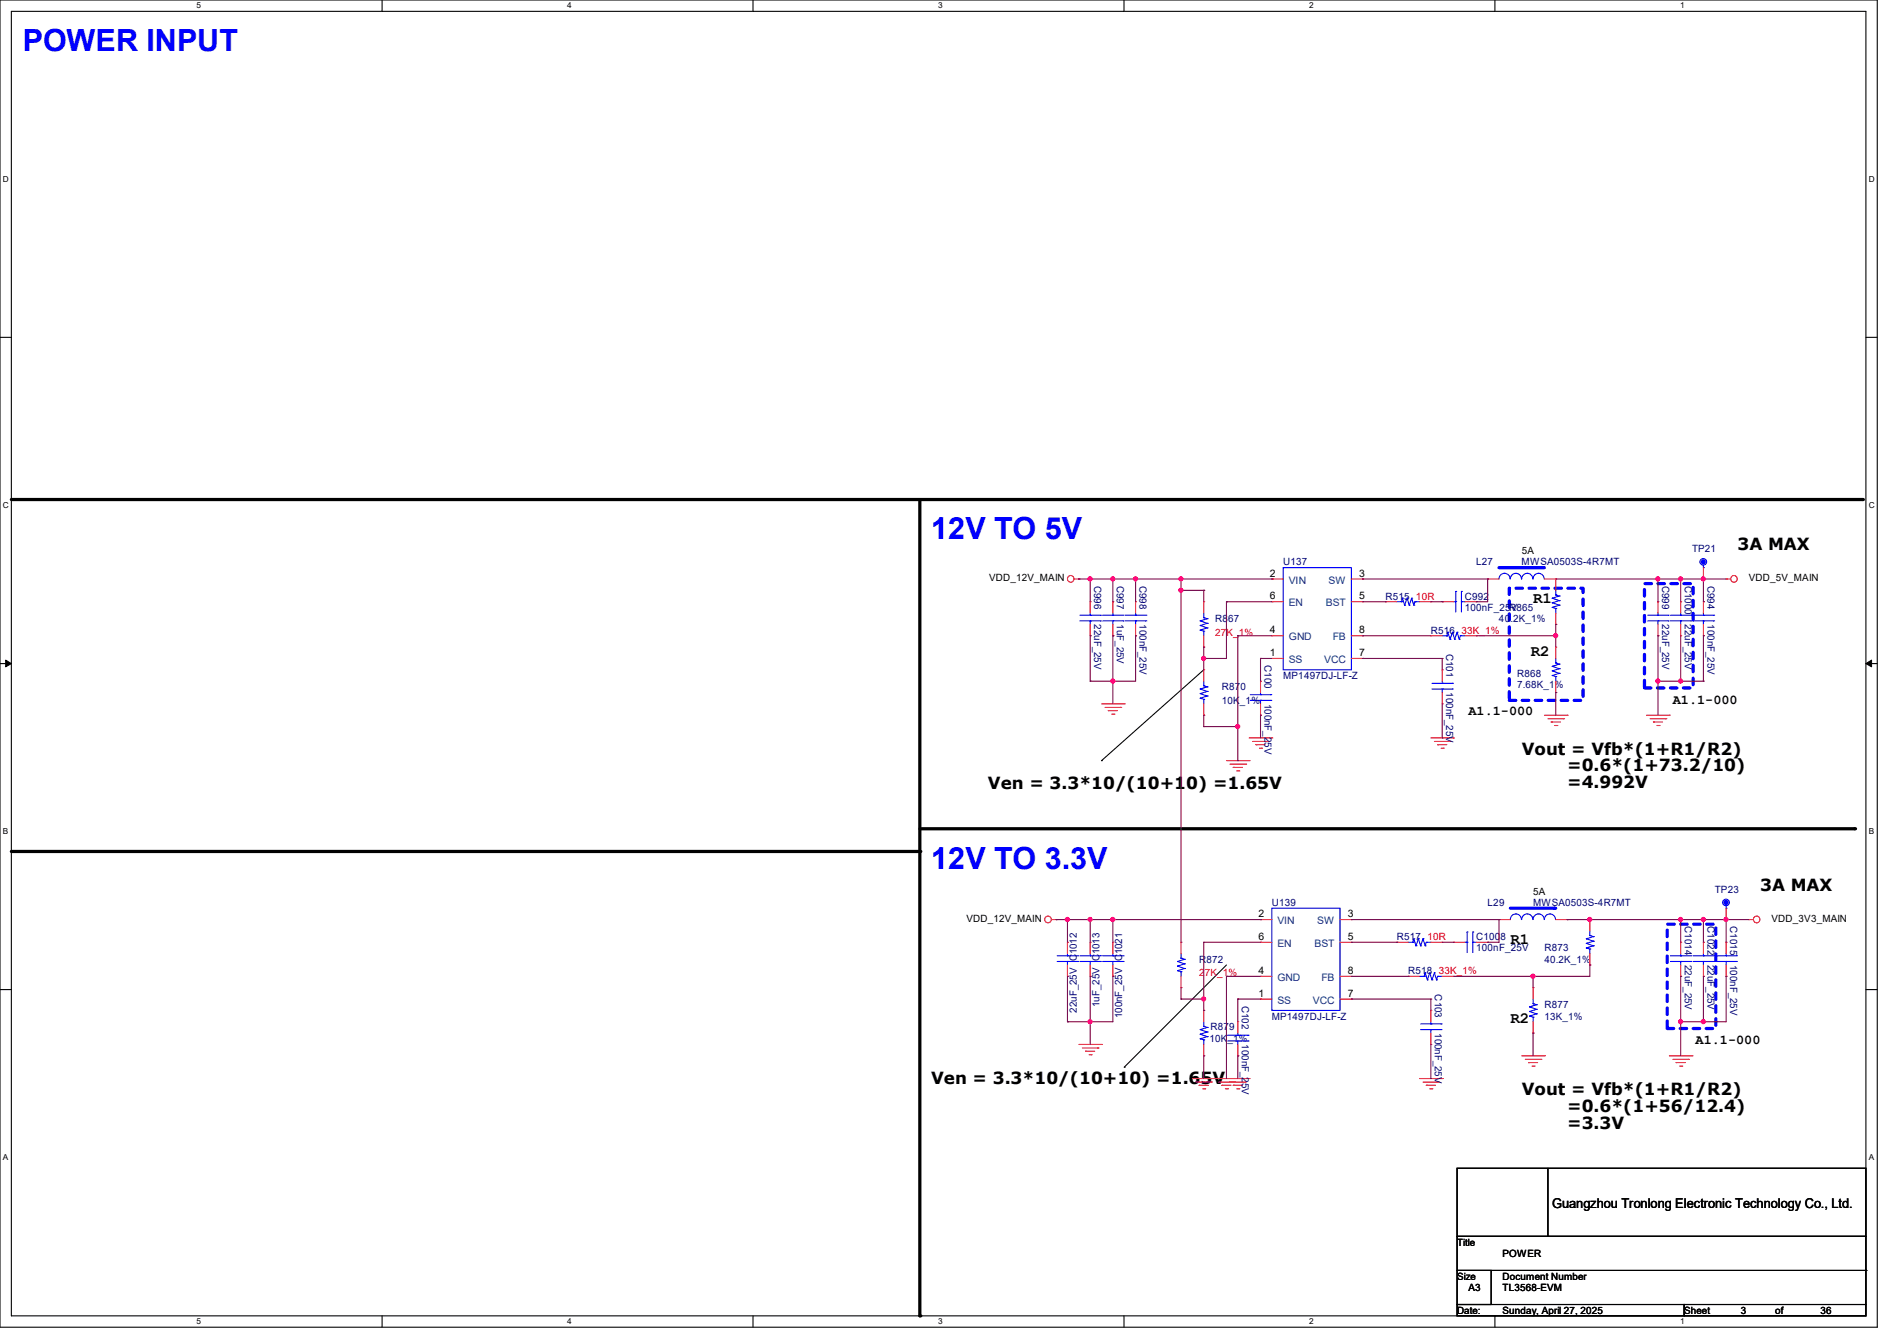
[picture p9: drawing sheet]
<svg xmlns="http://www.w3.org/2000/svg" width="297mm" height="210mm" viewBox="0 0 297 210" stroke-linecap="round" stroke-linejoin="round" font-family="sans-serif">
<path d="M0 0h293.9v207.9h-293.9zM1.8 1.8h290.3v204.3h-290.3z" fill="none" stroke="#000" stroke-width=".17"/>
<g fill="#fff">
<path d="M30.8 .2h.7v1.4h-.7z"/>
<path d="M30.8 206.2h.7v1.4h-.7z"/>
</g>
<path d="M59.8 0v1.8M59.8 206.1v1.8" fill="none" stroke="#000" stroke-width=".17"/>
<g fill="#fff">
<path d="M88.8 .2h.7v1.4h-.7z"/>
<path d="M88.8 206.2h.7v1.4h-.7z"/>
</g>
<path d="M117.9 0v1.8M117.9 206.1v1.8" fill="none" stroke="#000" stroke-width=".17"/>
<g fill="#fff">
<path d="M146.9 .2h.7v1.4h-.7z"/>
<path d="M146.9 206.2h.7v1.4h-.7z"/>
</g>
<path d="M176 0v1.8M176 206.1v1.8" fill="none" stroke="#000" stroke-width=".17"/>
<g fill="#fff">
<path d="M205 .2h.7v1.4h-.7z"/>
<path d="M205 206.2h.7v1.4h-.7z"/>
</g>
<path d="M234.1 0v1.8M234.1 206.1v1.8" fill="none" stroke="#000" stroke-width=".17"/>
<g fill="#fff">
<path d="M263.1 .2h.6v1.4h-.6z"/>
<path d="M263.1 206.2h.6v1.4h-.6z"/>
<path d="M.5 27.3h.9v1.4h-.9z"/>
<path d="M292.6 27.3h.9v1.4h-.9z"/>
<path d="M.5 78.4h.9v1.4h-.9z"/>
<path d="M292.6 78.4h.9v1.4h-.9z"/>
</g>
<path d="M0 52.8h1.8M292.1 52.8h1.8" fill="none" stroke="#000" stroke-width=".17"/>
<g fill="#fff">
<path d="M.5 129.5h.8v1.4h-.8z"/>
<path d="M292.6 129.5h.8v1.4h-.8z"/>
</g>
<path d="M0 103.9h1.8M292.1 103.9h1.8" fill="none" stroke="#000" stroke-width=".17"/>
<path d="M.9 103.4l.9 .5-.9 .5zM292.1 103.9l.9-.5v1z" fill="#000" stroke="#000" stroke-width=".16"/>
<g fill="#fff">
<path d="M.5 180.5h.8v1.4h-.8z"/>
<path d="M292.6 180.5h.8v1.4h-.8z"/>
</g>
<g fill="none" stroke="#000" stroke-width=".17">
<path d="M172.5 119.1h.1M188.5 104.9l-16 14.2M0 155h1.8M192 151.1l-16 16M292.1 155h1.8M176 167.1h.1M228.1 183h64v10.6h-64zM228.1 193.6h64v5.4h-64zM228.1 199h5.4v5.3h-5.4zM242.4 193.6h.1M242.4 183v10.6M292.1 199h.1"/>
<path d="M292.1 199v5.3M228.1 204.3h35.6v1.8h-35.6zM263.7 204.3h28.4v1.8h-28.4z"/>
</g>
<path d="M1.8 78.2h289.8M144 78.2v127.9M1.8 133.4h142.2M144 129.8h146.4" fill="none" stroke="#000" stroke-width=".51"/>
<g fill="#000">
<circle cx="291.6" cy="78.2" r=".25"/>
<circle cx="144" cy="133.4" r=".25"/>
<circle cx="290.4" cy="129.8" r=".25"/>
<circle cx="144" cy="206.1" r=".25"/>
</g>
<path d="M236.3 92.1h11.6v17.6h-11.6zM257.5 91.4h7.6v16.3h-7.6zM261 144.7h7.6v16.4h-7.6z" fill="none" stroke="#00f" stroke-width=".51" stroke-dasharray="1"/>
<g fill="none" stroke="#f00" stroke-width=".17">
<path d="M168.2 90.7h.7M168.9 90.7h.1M270.3 90.7h.1M270.3 90.7h.7M172.5 110.2h3.5M173 110.8h2.5M173.5 111.3h.1M173.5 111.3h1.5M174.1 111.8h.3M174.4 111.8h.1M175.5 110.8h.1M176 110.2h.1"/>
<path d="M192 119.1h3.6M192.6 119.7h2.4M195 119.7h.1M195.6 119.1h.1M195.6 115.6h3.5M196.1 116.1h2.5M196.6 116.6h.1M196.6 116.6h1.5M197.2 117.2h.3M197.5 117.2h.1M198.6 116.1h.1M199.1 115.6h.1"/>
<path d="M224 115.6h3.6M224.6 116.1h2.4M225.1 116.6h.1M225.1 116.6h1.4M225.6 117.2h.4M226 117.2h.1M227 116.1h.1M227.6 115.6h.1M241.8 112h3.6M242.4 112.6h2.4M242.9 113.1h.1M242.9 113.1h1.4"/>
<path d="M243.4 113.6h.4M243.8 113.6h.1M244.8 112.6h.1M245.4 112h.1M257.8 112h3.6M258.4 112.6h2.4M258.9 113.1h.1M258.9 113.1h1.4M259.4 113.6h.4M259.8 113.6h.1M260.8 112.6h.1M261.4 112h.1"/>
<path d="M193.1 120.2h.1M193.1 120.2h1.4M193.6 120.7h.4M194 120.7h.1M164.6 144h.8M165.4 144h.1M273.8 144h.1M273.8 144h.7M168.9 163.6h3.6M169.5 164.1h2.4M170 164.6h.1M170 164.6h1.4"/>
<path d="M170.5 165.2h.4M170.9 165.2h.1M171.9 164.1h.1M172.5 163.6h.1M186.7 168.9h8.9M187.2 169.5h2.5M187.7 170h.1M187.7 170h1.5M188.3 170.5h.3M188.6 170.5h.1M189.7 169.5h.1M190.2 168.9h.1"/>
<path d="M190.8 169.5h4.2M191.3 170h.1M191.3 170h1.4M191.9 170.5h.3M192.2 170.5h.1M193.1 170h.1M193.1 170h1.4M193.3 169.5h.1M193.6 170.5h.4M193.8 168.9h.1M194 170.5h.1M195 169.5h.1"/>
<path d="M195.6 168.9h.1M222.3 168.9h3.5M222.8 169.5h2.5M223.3 170h.1M223.3 170h1.4M223.9 170.5h.3M224.2 170.5h.1M225.3 169.5h.1M225.8 168.9h.1M238.3 165.4h3.5M238.8 165.9h2.5M239.3 166.4h.1"/>
<path d="M239.3 166.4h1.4M239.9 167h.3M240.2 167h.1M241.3 165.9h.1M241.8 165.4h.1M261.4 165.4h3.5M261.9 165.9h2.5M262.4 166.4h.1M262.4 166.4h1.5M263 167h.3M263.3 167h.1M264.4 165.9h.1"/>
<path d="M264.9 165.4h.1"/>
<circle cx="167.6" cy="90.7" r=".52"/>
<circle cx="271.5" cy="90.7" r=".52"/>
<circle cx="164.1" cy="144" r=".52"/>
<circle cx="275" cy="144" r=".52"/>
</g>
<path d="M236.5 90.7a.87 .87 0 0 1 .8-.9 .87 .87 0 0 1 .9 .9M238.3 90.7a.87 .87 0 0 1 .8-.9 .87 .87 0 0 1 .9 .9M240 90.7a.87 .87 0 0 1 .9-.9 .87 .87 0 0 1 .9 .9" fill="none" stroke="#00f" stroke-width=".17"/>
<path d="M234.7 88.9h6.9" fill="none" stroke="#00f" stroke-width=".51"/>
<circle cx="241.6" cy="88.9" r=".25" fill="#00f"/>
<g fill="none" stroke="#00f" stroke-width=".17">
<path d="M187.9 97.2h.1M187.9 98h.1M187.9 98.7h.1M187.9 97.2l1.1 .4M187.9 98l1.1 .3M187.9 98.7l.6 .1M188.5 96.7h.1M188.5 98.8h.1M188.5 96v.7M188.5 98.8v.8M188.5 96.7l.5 .2M189 96.9h.1"/>
<path d="M189 97.6h.1M189 98.3h.1M189 96.9l-1.1 .3M189 97.6l-1.1 .4M189 98.3l-1.1 .4M225.8 99.6h.7M226.5 99.6h.1M226.7 99h.1M226.7 99l-.2 .6M226.7 99l.3 1.1M227.4 99h.1M227.4 99l-.4 1.1"/>
<path d="M227.4 99l.4 1.1M227.6 94.2h.3M227.9 94.2h.1M227.9 92.6h.1M227.9 92.6v3.2M228.1 99h.1M228.1 99l-.3 1.1M228.1 99l.4 1.1M228.6 99.6h.1M228.6 99.6l-.1 .5M228.6 99.6h.8M228.8 92.6h.1"/>
<path d="M228.8 94.2h.1M228.8 94.2h.6M228.8 92.6v3.2M234.7 90.7a.87 .87 0 0 1 .9-.9 .87 .87 0 0 1 .8 .9M187.9 107.9h.1M187.9 108.6h.1M187.9 109.3h.1M187.9 107.9l1.1 .4M187.9 108.6l1.1 .4M187.9 109.3l.6 .2M188.5 107.4h.1M188.5 109.5h.1"/>
<path d="M188.5 106.7v.7M188.5 109.5v.7M188.5 107.4l.5 .2M189 107.6h.1M189 108.3h.1M189 109h.1M189 107.6l-1.1 .3M189 108.3l-1.1 .3M189 109l-1.1 .3M195.7 109.7h3.3M195.7 108.8h3.3M197.4 108.8h.1"/>
<path d="M197.4 109.7h.1M197.4 108.5v.3M197.4 109.7v.5M199 109.7h.1M199 108.8h.1M227 100.1h.1M227.8 100.1h.1M228.5 100.1h.1M172.6 150.6h3.3M172.6 149.7h3.3M174.2 149.7h.1M174.2 150.6h.1"/>
<path d="M174.2 149.4v.3M174.2 150.6v.5M175.9 150.6h.1M175.9 149.7h.1M199.1 142.2h10.7v16h-10.7zM229.4 147.6h.3M229.7 147.6h.1M229.7 146h.1M229.7 146v3.2M230.6 146h.1M230.6 147.6h.1M230.6 147.6h.5"/>
<path d="M230.6 146v3.2M238.3 144a.87 .87 0 0 1 .8-.9 .87 .87 0 0 1 .9 .9M239.5 157.7h.1M239.5 158.4h.1M239.5 159.1h.1M239.5 157.7l1.1 .4M239.5 158.4l1.1 .4M239.5 159.1l.5 .2M240 157.2h.1M240 159.3h.1M240 144a.87 .87 0 0 1 .9-.9 .87 .87 0 0 1 .9 .9M240 157.2l.6 .2"/>
<path d="M240 156.5v.7M240 159.3v.7M240.6 157.4h.1M240.6 158.1h.1M240.6 158.8h.1M240.6 157.4l-1.1 .3M240.6 158.1l-1.1 .3M240.6 158.8l-1.1 .3M241.8 144a.87 .87 0 0 1 .9-.9 .87 .87 0 0 1 .8 .9M265.1 150.6h3.2M265.1 149.7h3.2M266.7 149.7h.1"/>
<path d="M266.7 150.6h.1M266.7 149.4v.3M266.7 150.6v.5M268.3 150.6h.1M268.3 149.7h.1M270.3 142.2h.1M270.3 141.9v.3M187.9 161.2h.1M187.9 162h.1M187.9 162.7h.1M187.9 161.2l1.1 .4M187.9 162l1.1 .3"/>
<path d="M187.9 162.7l.6 .2M188.5 160.7h.1M188.5 162.9h.1M188.5 160.7l.5 .2M188.5 160v.7M188.5 162.9v.7M189 160.9h.1M189 161.6h.1M189 162.3h.1M189 160.9l-1.1 .3M189 161.6l-1.1 .4M189 162.3l-1.1 .4"/>
<circle cx="270.2" cy="141.3" r=".52"/>
</g>
<g fill="none" stroke="#f00" stroke-width=".17">
<path d="M188.5 94.2h.1M188.5 94.2v1.8M188.5 99.6v1.7M224 99.6h.1M224 99.6h1.8M225.8 94.2h.1M225.8 94.2h1.8M229.4 99.6h1.7M229.4 94.2h1.7M231.1 99.6h.1M231.1 94.2h.1M232.9 90.7h.1"/>
<path d="M232.9 90.7h1.8M241.8 90.7h1.8M243.6 90.7h.1M188.5 112h.1M188.5 104.9h.1M188.5 101.3h.1M188.5 104.9v1.8M188.5 110.2v1.8M197.4 106.7h.1M197.4 112h.1M197.4 106.7v1.8M197.4 110.2v1.8"/>
<path d="M174.2 147.6h.1M174.2 152.9h.1M174.2 147.6v1.8M174.2 151.1v1.8M188.5 158.2h.1M188.5 158.2v1.8M197.4 152.9h.1M197.4 147.6h.1M197.4 144h.1M197.4 156.5h.1M197.4 147.6h1.7M197.4 152.9h1.7"/>
<path d="M197.4 144h1.7M197.4 156.5h1.7M209.8 147.6h1.8M209.8 152.9h1.8M209.8 144h1.8M209.8 156.5h1.8M211.6 147.6h.1M211.6 152.9h.1M211.6 144h.1M211.6 156.5h.1M227.6 147.6h.1M227.6 147.6h1.8"/>
<path d="M231.1 147.6h1.8M232.9 147.6h.1M240 154.7h.1M240 154.7v1.8M266.7 147.6h.1M266.7 152.9h.1M266.7 147.6v1.8M266.7 151.1v1.8M270.3 144h.1M270.3 142.2v1.8M188.5 165.4h.1M188.5 163.6v1.8"/>
<path d="M240 161.8h.1M240 160v1.8"/>
</g>
<circle cx="270.2" cy="141.3" r=".32" fill="#00f" stroke="#00f" stroke-width=".17"/>
<path d="M236.5 142.2h6.9" fill="none" stroke="#00f" stroke-width=".51"/>
<circle cx="243.4" cy="142.2" r=".25" fill="#00f"/>
<g fill="none" stroke="#00f" stroke-width=".17">
<path d="M169.1 97.2h3.2M169.1 96.4h3.2M170.7 96.4h.1M170.7 97.2h.1M170.7 96v.4M170.7 97.2v.6M172.3 97.2h.1M172.3 96.4h.1M172.6 97.2h3.3M172.6 96.4h3.3M174.2 96.4h.1M174.2 97.2h.1"/>
<path d="M174.2 96v.4M174.2 97.2v.6M175.9 97.2h.1M175.9 96.4h.1M176.2 97.2h3.2M176.2 96.4h3.2M177.8 96.4h.1M177.8 97.2h.1M177.8 96v.4M177.8 97.2v.6M179.4 97.2h.1M179.4 96.4h.1"/>
<path d="M200.9 88.9h10.7v16h-10.7zM218.7 94.2h.7M219.4 94.2h.1M219.6 93.7h.1M219.6 93.7l-.2 .5M219.6 93.7l.3 1.1M219.9 94.8h.1M220.3 93.7h.1M220.3 93.7l-.4 1.1M220.3 93.7l.3 1.1M220.6 94.8h.1M221 93.7h.1"/>
<path d="M221 93.7l-.4 1.1M221 93.7l.4 1.1M221.4 94.8h.1M221.5 94.2h.1M221.5 94.2l-.1 .6M221.5 94.2h.8M243 93.7h.1M243 94.4h.1M243 95.1h.1M243 93.7l1.1 .4M243 94.4l1.1 .4M243 95.1l.6 .2"/>
<path d="M243.6 93.2h.1M243.6 95.3h.1M243.6 92.5v.7M243.6 95.3v.7M243.6 93.2l.5 .1M244.1 93.3h.1M244.1 94.1h.1M244.1 94.8h.1M244.1 93.3l-1.1 .4M244.1 94.1l-1.1 .3M244.1 94.8l-1.1 .3M258 97.2h3.2"/>
<path d="M258 96.4h3.2M259.6 96.4h.1M259.6 97.2h.1M259.6 96v.4M259.6 97.2v.6M261.2 97.2h.1M261.2 96.4h.1M261.5 97.2h3.3M261.5 96.4h3.3M263.1 96.4h.1M263.1 97.2h.1M263.1 96v.4"/>
<path d="M263.1 97.2v.6M264.8 97.2h.1M264.8 96.4h.1M265.1 97.2h3.2M265.1 96.4h3.2M266.7 88.9h.1M266.7 96.4h.1M266.7 97.2h.1M266.7 88.6v.3M266.7 96v.4M266.7 97.2v.6M268.3 97.2h.1"/>
<path d="M268.3 96.4h.1M224.2 107.9h3.2M224.2 107h3.2M225.8 107h.1M225.8 107.9h.1M225.8 106.7v.3M225.8 107.9v.6M227.4 107.9h.1M227.4 107h.1M243 104.4h.1M243 105.1h.1M243 105.8h.1"/>
<path d="M243 104.4l1.1 .3M243 105.1l1.1 .4M243 105.8l.6 .2M243.6 103.8h.1M243.6 106h.1M243.6 103.8l.5 .2M243.6 103.1v.7M243.6 106v.7M244.1 104h.1M244.1 104.7h.1M244.1 105.5h.1M244.1 104l-1.1 .4"/>
<path d="M244.1 104.7l-1.1 .4M244.1 105.5l-1.1 .3M165.5 150.6h3.2M165.5 149.7h3.2M167.1 149.7h.1M167.1 150.6h.1M167.1 149.4v.3M167.1 150.6v.5M168.7 150.6h.1M168.7 149.7h.1M169.1 150.6h3.2M169.1 149.7h3.2"/>
<path d="M170.7 149.7h.1M170.7 150.6h.1M170.7 149.4v.3M170.7 150.6v.5M172.3 150.6h.1M172.3 149.7h.1M184.4 150.6h.1M184.4 151.3h.1M184.4 152h.1M184.4 150.6l1.1 .4M184.4 151.3l1.1 .4M184.4 152l.5 .2"/>
<path d="M184.9 150.1h.1M184.9 152.2h.1M184.9 150.1l.6 .1M184.9 149.4v.7M184.9 152.2v.7M185.5 150.2h.1M185.5 151h.1M185.5 151.7h.1M185.5 150.2l-1.1 .4M185.5 151l-1.1 .3M185.5 151.7l-1.1 .3M220.5 147.6h.7"/>
<path d="M221.2 147.6h.1M221.4 147h.1M221.4 147l-.2 .6M221.4 147l.3 1.1M221.7 148.1h.1M222.1 147h.1M222.1 147l-.4 1.1M222.1 147l.3 1.1M222.3 152.9h.7M222.4 148.1h.1M222.8 147h.1M222.8 147l-.4 1.1"/>
<path d="M222.8 147l.3 1.1M223 152.9h.1M223.1 152.4h.1M223.1 148.1h.1M223.1 152.4l-.1 .5M223.1 152.4l.4 1.1M223.3 147.6h.1M223.3 147.6l-.2 .5M223.3 147.6h.7M223.5 153.5h.1M223.9 152.4h.1M223.9 152.4l-.4 1.1"/>
<path d="M223.9 152.4l.3 1.1M224.2 153.5h.1M224.6 152.4h.1M224.6 152.4l-.4 1.1M224.6 152.4l.3 1.1M224.9 153.5h.1M225.1 152.9h.1M225.1 152.9l-.2 .6M225.1 152.9h.7M236.5 144a.87 .87 0 0 1 .8-.9 .87 .87 0 0 1 .9 .9M248.4 147h.1M248.4 147.7h.1"/>
<path d="M248.4 148.5h.1M248.4 147l1.1 .4M248.4 147.7l1.1 .4M248.4 148.5l.5 .1M248.9 146.5h.1M248.9 148.6h.1M248.9 146.5l.6 .2M248.9 145.8v.7M248.9 148.6v.8M249.5 146.7h.1M249.5 147.4h.1M249.5 148.1h.1"/>
<path d="M249.5 146.7l-1.1 .3M249.5 147.4l-1.1 .3M249.5 148.1l-1.1 .4M261.5 150.6h3.3M261.5 149.7h3.3M263.1 149.7h.1M263.1 150.6h.1M263.1 149.4v.3M263.1 150.6v.5M264.8 150.6h.1M264.8 149.7h.1M268.6 150.6h3.3"/>
<path d="M268.6 149.7h3.3M270.3 149.7h.1M270.3 150.6h.1M270.3 149.4v.3M270.3 150.6v.5M271.9 150.6h.1M271.9 149.7h.1M192.2 163h3.2M192.2 162.1h3.2M193.8 162.1h.1M193.8 163h.1M193.8 161.8v.3"/>
<path d="M193.8 163v.6M195.4 163h.1M195.4 162.1h.1M222.4 161.2h3.2M222.4 160.4h3.2M224 160.4h.1M224 161.2h.1M224 160v.4M224 161.2v.6M225.6 161.2h.1M225.6 160.4h.1"/>
<circle cx="266.7" cy="88" r=".52"/>
</g>
<g fill="none" stroke="#f00" stroke-width=".17">
<path d="M170.7 94.2h.1M170.7 99.6h.1M170.7 94.2v1.8M170.7 97.8v1.8M174.2 94.2h.1M174.2 99.6h.1M174.2 94.2v1.8M174.2 97.8v1.8M177.8 94.2h.1M177.8 99.6h.1M177.8 94.2v1.8M177.8 97.8v1.8"/>
<path d="M199.1 99.6h.1M199.1 94.2h.1M199.1 90.7h.1M199.1 94.2h1.8M199.1 99.6h1.8M199.1 90.7h1.8M211.6 94.2h1.8M211.6 99.6h1.8M211.6 90.7h1.8M213.4 94.2h.1M213.4 99.6h.1M213.4 90.7h.1"/>
<path d="M216.9 94.2h.1M216.9 94.2h1.8M222.3 94.2h1.7M224 94.2h.1M243.6 97.8h.1M243.6 90.7h.1M243.6 90.7v1.8M243.6 96v1.8M259.6 94.2h.1M259.6 99.6h.1M259.6 94.2v1.8M259.6 97.8v1.8"/>
<path d="M263.1 94.2h.1M263.1 99.6h.1M263.1 94.2v1.8M263.1 97.8v1.8M266.7 90.7h.1M266.7 94.2h.1M266.7 99.6h.1M266.7 88.9v1.8M266.7 94.2v1.8M266.7 97.8v1.8M199.1 103.1h.1M199.1 103.1h1.8"/>
<path d="M211.6 103.1h1.8M213.4 103.1h.1M225.8 104.9h.1M225.8 110.2h.1M225.8 104.9v1.8M225.8 108.5v1.7M243.6 108.5h.1M243.6 101.3h.1M243.6 101.3v1.8M243.6 106.7v1.8M167.1 147.6h.1M167.1 152.9h.1"/>
<path d="M167.1 147.6v1.8M167.1 151.1v1.8M170.7 147.6h.1M170.7 152.9h.1M170.7 147.6v1.8M170.7 151.1v1.8M184.9 154.7h.1M184.9 147.6h.1M184.9 147.6v1.8M184.9 152.9v1.8M218.7 147.6h.1M218.7 147.6h1.8"/>
<path d="M220.5 152.9h.1M220.5 152.9h1.8M224 158.2h.1M224 158.2v1.8M224 147.6h1.8M225.8 147.6h.1M225.8 152.9h1.8M227.6 152.9h.1M234.7 144h.1M234.7 144h1.8M243.6 144h1.8M245.4 144h.1"/>
<path d="M248.9 151.1h.1M248.9 144h.1M248.9 144v1.8M248.9 149.4v1.7M263.1 147.6h.1M263.1 152.9h.1M263.1 147.6v1.8M263.1 151.1v1.8M270.3 147.6h.1M270.3 152.9h.1M270.3 147.6v1.8M270.3 151.1v1.8"/>
<path d="M193.8 160h.1M193.8 165.4h.1M193.8 160v1.8M193.8 163.6v1.8M224 163.6h.1M224 161.8v1.8"/>
</g>
<circle cx="266.7" cy="88" r=".32" fill="#00f" stroke="#00f" stroke-width=".17"/>
<g fill="none" stroke="#800040" stroke-width=".17">
<path d="M168.9 90.7h.1M168.9 90.7h30.2M170.7 90.7h.1M170.7 99.6h.1M170.7 90.7v3.5M170.7 99.6v7.1M174.2 90.7h.1M174.2 99.6h.1M174.2 90.7v3.5M174.2 99.6v10.6M177.8 90.7h.1M177.8 99.6h.1"/>
<path d="M177.8 90.7v3.5M177.8 99.6v7.1h-7.1M184.9 90.7h.1M184.9 92.5h.1M184.9 90.7v56.9M184.9 92.5h3.6M188.5 92.5h.1M188.5 92.5v1.7M192 94.2h.1M192 94.2v8.9h-3.5M192 94.2h7.1M193.8 99.6h.1"/>
<path d="M193.8 99.6v19.5M193.8 99.6h5.3M199.1 90.7h.1M213.4 90.7h.1M213.4 99.6h.1M213.4 90.7h19.5M213.4 99.6h10.6M213.4 94.2h3.5M216.9 94.2h.1M224 94.2h1.8M225.8 94.2h.1M231.1 94.2h.1"/>
<path d="M231.1 99.6h12.5M232.9 90.7h.1M232.9 90.7v3.5h-1.8M243.6 97.8h.1M243.6 99.6h.1M243.6 90.7h26.7M243.6 97.8v3.5M259.6 90.7h.1M259.6 99.6h.1M259.6 90.7v3.5M259.6 99.6v12.4M263.1 90.7h.1"/>
<path d="M263.1 90.7v3.5M263.1 99.6v7.1M266.7 94.2h.1M266.7 99.6h.1M266.7 90.7h.1M266.7 90.7v3.5M266.7 99.6v7.1M170.7 106.7h.1M174.2 106.7h.1M188.5 112h.1M188.5 113.8h.1M188.5 101.3h.1"/>
<path d="M188.5 103.1h.1M188.5 101.3v3.6M188.5 112v1.8M188.5 113.8h5.3M193.8 119.1h.1M197.4 103.1h.1M197.4 112h.1M197.4 103.1v3.6M197.4 112v3.6M197.4 103.1h1.7M213.4 103.1h.1M213.4 103.1h12.4"/>
<path d="M225.8 103.1h.1M225.8 115.6h.1M225.8 103.1v1.8M225.8 110.2v5.4M243.6 108.5h.1M243.6 108.5v3.5M259.6 106.7h.1M259.6 106.7h7.1M263.1 106.7h.1M266.7 106.7h.1M165.4 144h.1M165.4 144h32"/>
<path d="M167.1 144h.1M167.1 152.9h.1M167.1 144v3.6M167.1 152.9v7.1M170.7 144h.1M170.7 152.9h.1M170.7 144v3.6M170.7 152.9v10.7M174.2 144h.1M174.2 152.9h.1M174.2 144v3.6M174.2 152.9v7.1h-7.1"/>
<path d="M184.9 156.5h.1M184.9 154.7v1.8M184.9 156.5h3.6M188.5 156.5h.1M188.5 147.6h.1M188.5 158.2h.1M188.5 147.6v10.6M188.5 147.6h8.9M192 152.9h.1M192 152.9v16M192 152.9h5.4M193.8 156.5h.1"/>
<path d="M193.8 156.5v3.5M193.8 156.5h3.6M197.4 144h.1M211.6 144h.1M211.6 156.5h.1M211.6 144h23.1M211.6 152.9h8.9M211.6 147.6h7.1M211.6 156.5h12.4M218.7 147.6h.1M220.5 152.9h.1M224 156.5h.1"/>
<path d="M224 156.5v1.7M225.8 147.6h1.8M227.6 147.6h.1M232.9 147.6h.1M234.7 144h.1M234.7 144v3.6h-1.8M240 152.9h.1M240 152.9v1.8M245.4 144h.1M245.4 144h28.4M248.9 151.1h.1M248.9 151.1v1.8h-21.3"/>
<path d="M263.1 144h.1M263.1 152.9h.1M263.1 144v3.6M263.1 152.9v12.5M266.7 144h.1M266.7 152.9h.1M266.7 144v3.6M266.7 152.9v7.1M270.3 144h.1M270.3 152.9h.1M270.3 152.9v7.1h-7.2M270.3 144v3.6"/>
<path d="M167.1 160h.1M170.7 160h.1M188.5 165.4h.1M188.5 165.4v3.5M193.8 165.4h.1M193.8 165.4v3.5M224 168.9h.1M224 163.6v5.3M240 161.8h.1M240 161.8v3.6M263.1 160h.1M266.7 160h.1"/>
</g>
<g fill="#f0f" stroke="#f0f" stroke-width=".17">
<circle cx="167.1" cy="144" r=".32"/>
<circle cx="170.7" cy="144" r=".32"/>
<circle cx="174.2" cy="144" r=".32"/>
<circle cx="170.7" cy="160" r=".32"/>
<circle cx="270.2" cy="144" r=".32"/>
<circle cx="263.1" cy="160" r=".32"/>
<circle cx="170.7" cy="90.7" r=".32"/>
<circle cx="174.2" cy="90.7" r=".32"/>
<circle cx="177.8" cy="90.7" r=".32"/>
<circle cx="174.2" cy="106.7" r=".32"/>
<circle cx="193.8" cy="113.8" r=".32"/>
<circle cx="259.6" cy="90.7" r=".32"/>
<circle cx="266.7" cy="90.7" r=".32"/>
<circle cx="259.6" cy="106.7" r=".32"/>
<circle cx="248.9" cy="144" r=".32"/>
<circle cx="263.1" cy="144" r=".32"/>
<circle cx="188.4" cy="103.1" r=".32"/>
<circle cx="263.1" cy="90.7" r=".32"/>
<circle cx="263.1" cy="106.7" r=".32"/>
<circle cx="266.7" cy="144" r=".32"/>
<circle cx="266.7" cy="160" r=".32"/>
<circle cx="184.9" cy="92.4" r=".32"/>
<circle cx="184.9" cy="90.7" r=".32"/>
<circle cx="243.6" cy="99.5" r=".32"/>
<circle cx="188.4" cy="156.4" r=".32"/>
<circle cx="240" cy="152.9" r=".32"/>
</g>
<g font-size="4.8" fill="#00f">
<text x="3.6" y="8">POWER INPUT</text>
<text x="145.8" y="84.5">12V TO 5V</text>
<text x="145.8" y="136">12V TO 3.3V</text>
</g>
<g font-size="2.6">
<text x="272" y="86.2">3A MAX</text>
<text x="238.3" y="118.2">Vout = Vfb*(1+R1/R2)</text>
<text x="154.7" y="123.5">Ven = 3.3*10/(10+10) =1.65V</text>
<text x="245.4" y="120.8">=0.6*(1+73.2/10)</text>
<text x="245.4" y="123.4">=4.992V</text>
<text x="275.6" y="139.5">3A MAX</text>
<text x="145.8" y="169.8">Ven = 3.3*10/(10+10) =1.65V</text>
<text x="238.3" y="171.5">Vout = Vfb*(1+R1/R2)</text>
<text x="245.4" y="174.2">=0.6*(1+56/12.4)</text>
<text x="245.4" y="176.8">=3.3V</text>
</g>
<g font-size="2.5">
<text x="240" y="94.4">R1</text>
<text x="239.7" y="102.8">R2</text>
<text x="236.5" y="147.8">R1</text>
<text x="236.5" y="160.2">R2</text>
</g>
<g font-size="2.1">
<text x="229.9" y="112">A1.1-000</text>
<text x="261.9" y="110.2">A1.1-000</text>
<text x="265.5" y="163.5">A1.1-000</text>
<text x="243" y="189.2">Guangzhou Tronlong Electronic Technology Co., Ltd.</text>
</g>
<g font-size="1.6" fill="#000080">
<text x="200.9" y="88.6">U137</text>
<text x="231.1" y="88.6">L27</text>
<text x="238.2" y="88.6">MWSA0503S-4R7MT</text>
<text x="264.9" y="86.4">TP21</text>
<text x="171.3" y="91.7" transform="rotate(90 171.3 91.7)">C996</text>
<text x="174.9" y="91.7" transform="rotate(90 174.9 91.7)">C997</text>
<text x="178.4" y="91.7" transform="rotate(90 178.4 91.7)">C998</text>
<text x="216.9" y="93.9">R515</text>
<text x="229.4" y="93.9">C992</text>
<text x="229.4" y="95.7">100nF_25V</text>
<text x="236.3" y="95.7">R865</text>
<text x="260.2" y="91.7" transform="rotate(90 260.2 91.7)">C999</text>
<text x="263.8" y="91.7" transform="rotate(90 263.8 91.7)">C1000</text>
<text x="267.3" y="91.7" transform="rotate(90 267.3 91.7)">C994</text>
<text x="171.3" y="97.8" transform="rotate(90 171.3 97.8)">22uF_25V</text>
<text x="174.9" y="97.8" transform="rotate(90 174.9 97.8)">1uF_25V</text>
<text x="178.4" y="97.8" transform="rotate(90 178.4 97.8)">100nF_25V</text>
<text x="190.2" y="97.4">R867</text>
<text x="224" y="99.2">R516</text>
<text x="234.7" y="97.4">40.2K_1%</text>
<text x="260.2" y="97.8" transform="rotate(90 260.2 97.8)">22uF_25V</text>
<text x="263.8" y="97.8" transform="rotate(90 263.8 97.8)">22uF_25V</text>
<text x="267.3" y="97.8" transform="rotate(90 267.3 97.8)">100nF_25V</text>
<text x="198" y="104.2" transform="rotate(90 198 104.2)">C100</text>
<text x="200.9" y="106.3">MP1497DJ-LF-Z</text>
<text x="226.4" y="102.4" transform="rotate(90 226.4 102.4)">C101</text>
<text x="237.5" y="106">R868</text>
<text x="237.5" y="107.8">7.68K_1%</text>
<text x="191.3" y="108.1">R870</text>
<text x="191.3" y="110.2">10K_1%</text>
<text x="198" y="110.2" transform="rotate(90 198 110.2)">100nF_25V</text>
<text x="226.4" y="108.4" transform="rotate(90 226.4 108.4)">100nF_25V</text>
<text x="199.1" y="141.9">U139</text>
<text x="232.9" y="141.9">L29</text>
<text x="240" y="141.9">MWSA0503S-4R7MT</text>
<text x="268.5" y="139.8">TP23</text>
<text x="218.7" y="147.2">R517</text>
<text x="231.1" y="147.2">C1008</text>
<text x="231.1" y="149">100nF_25V</text>
<text x="241.8" y="149">R873</text>
<text x="263.8" y="145.1" transform="rotate(90 263.8 145.1)">C1014</text>
<text x="267.3" y="145.1" transform="rotate(90 267.3 145.1)">C1022</text>
<text x="270.9" y="145.1" transform="rotate(90 270.9 145.1)">C1015</text>
<text x="168.6" y="150.6" transform="rotate(-90 168.6 150.6)">C1012</text>
<text x="172.2" y="150.6" transform="rotate(-90 172.2 150.6)">C1013</text>
<text x="175.7" y="150.6" transform="rotate(-90 175.7 150.6)">C1021</text>
<text x="187.7" y="150.8">R872</text>
<text x="220.5" y="152.6">R518</text>
<text x="224.7" y="155.7" transform="rotate(90 224.7 155.7)">C103</text>
<text x="241.8" y="150.8">40.2K_1%</text>
<text x="263.8" y="151.1" transform="rotate(90 263.8 151.1)">22uF_25V</text>
<text x="267.3" y="151.1" transform="rotate(90 267.3 151.1)">22uF_25V</text>
<text x="270.9" y="151.1" transform="rotate(90 270.9 151.1)">100nF_25V</text>
<text x="168.6" y="158.6" transform="rotate(-90 168.6 158.6)">22uF_25V</text>
<text x="172.2" y="157.7" transform="rotate(-90 172.2 157.7)">1uF_25V</text>
<text x="175.7" y="159.5" transform="rotate(-90 175.7 159.5)">100nF_25V</text>
<text x="189.5" y="161.3">R879</text>
<text x="194.4" y="157.5" transform="rotate(90 194.4 157.5)">C102</text>
<text x="199.1" y="159.7">MP1497DJ-LF-Z</text>
<text x="224.7" y="161.8" transform="rotate(90 224.7 161.8)">100nF_25V</text>
<text x="241.8" y="157.9">R877</text>
<text x="241.8" y="159.7">13K_1%</text>
<text x="189.4" y="163.2">10K_1%</text>
<text x="194.4" y="163.6" transform="rotate(90 194.4 163.6)">100nF_25V</text>
</g>
<g font-size="1.6">
<text x="238.3" y="86.8">5A</text>
<text x="154.9" y="91.1">VDD_12V_MAIN</text>
<text x="198.8" y="93.9">6</text>
<text x="198.8" y="90.3">2</text>
<text x="212.8" y="93.9">5</text>
<text x="212.8" y="90.3">3</text>
<text x="273.8" y="91.1">VDD_5V_MAIN</text>
<text x="198.8" y="99.2">4</text>
<text x="212.8" y="99.2">8</text>
<text x="198.8" y="102.7">1</text>
<text x="212.8" y="102.7">7</text>
<text x="197" y="143.6">2</text>
<text x="211" y="143.6">3</text>
<text x="240" y="140.1">5A</text>
<text x="151.3" y="144.4">VDD_12V_MAIN</text>
<text x="197" y="147.2">6</text>
<text x="211" y="147.2">5</text>
<text x="277.4" y="144.4">VDD_3V3_MAIN</text>
<text x="197" y="152.5">4</text>
<text x="211" y="152.5">8</text>
<text x="197" y="156.1">1</text>
<text x="211" y="156.1">7</text>
<text x="228.1" y="195.1">Title</text>
<text x="235.2" y="196.8">POWER</text>
<text x="228.1" y="200.4">Size</text>
<text x="229.9" y="202.2">A3</text>
<text x="235.2" y="200.4">Document Number</text>
<text x="235.2" y="202.2">TL3568-EVM</text>
<text x="228.1" y="205.7">Date:</text>
<text x="235.2" y="205.7">Sunday, April 27, 2025</text>
<text x="263.7" y="205.7">Sheet</text>
<text x="272.6" y="205.7">3</text>
<text x="277.9" y="205.7">of</text>
<text x="285" y="205.7">36</text>
</g>
<g font-size="1.6" fill="#004080">
<text x="201.8" y="95">EN</text>
<text x="201.8" y="91.4">VIN</text>
<text x="207.6" y="95">BST</text>
<text x="208" y="91.4">SW</text>
<text x="201.8" y="100.3">GND</text>
<text x="208.7" y="100.3">FB</text>
<text x="201.8" y="103.8">SS</text>
<text x="207.3" y="103.8">VCC</text>
<text x="200" y="148.3">EN</text>
<text x="200" y="144.7">VIN</text>
<text x="205.8" y="148.3">BST</text>
<text x="206.2" y="144.7">SW</text>
<text x="200" y="153.6">GND</text>
<text x="206.9" y="153.6">FB</text>
<text x="200" y="157.2">SS</text>
<text x="205.6" y="157.2">VCC</text>
</g>
<g font-size="1.6" fill="#f00">
<text x="221.7" y="93.9">10R</text>
<text x="190.2" y="99.6">27K_1%</text>
<text x="228.8" y="99.2">33K_1%</text>
<text x="223.5" y="147.2">10R</text>
<text x="187.7" y="152.9">27K_1%</text>
<text x="225.3" y="152.6">33K_1%</text>
</g>
<g font-size="1.3">
<text x="30.8" y="1.3">5</text>
<text x="88.8" y="1.3">4</text>
<text x="146.9" y="1.3">3</text>
<text x="205" y="1.3">2</text>
<text x="263.1" y="1.3">1</text>
<text x=".5" y="28.4">D</text>
<text x="292.6" y="28.4">D</text>
<text x=".5" y="79.5">C</text>
<text x="292.6" y="79.5">C</text>
<text x=".5" y="130.6">B</text>
<text x="292.6" y="130.6">B</text>
<text x=".5" y="181.7">A</text>
<text x="292.6" y="181.7">A</text>
<text x="30.8" y="207.4">5</text>
<text x="88.8" y="207.4">4</text>
<text x="146.9" y="207.4">3</text>
<text x="205" y="207.4">2</text>
<text x="263.1" y="207.4">1</text>
</g>
</svg>
